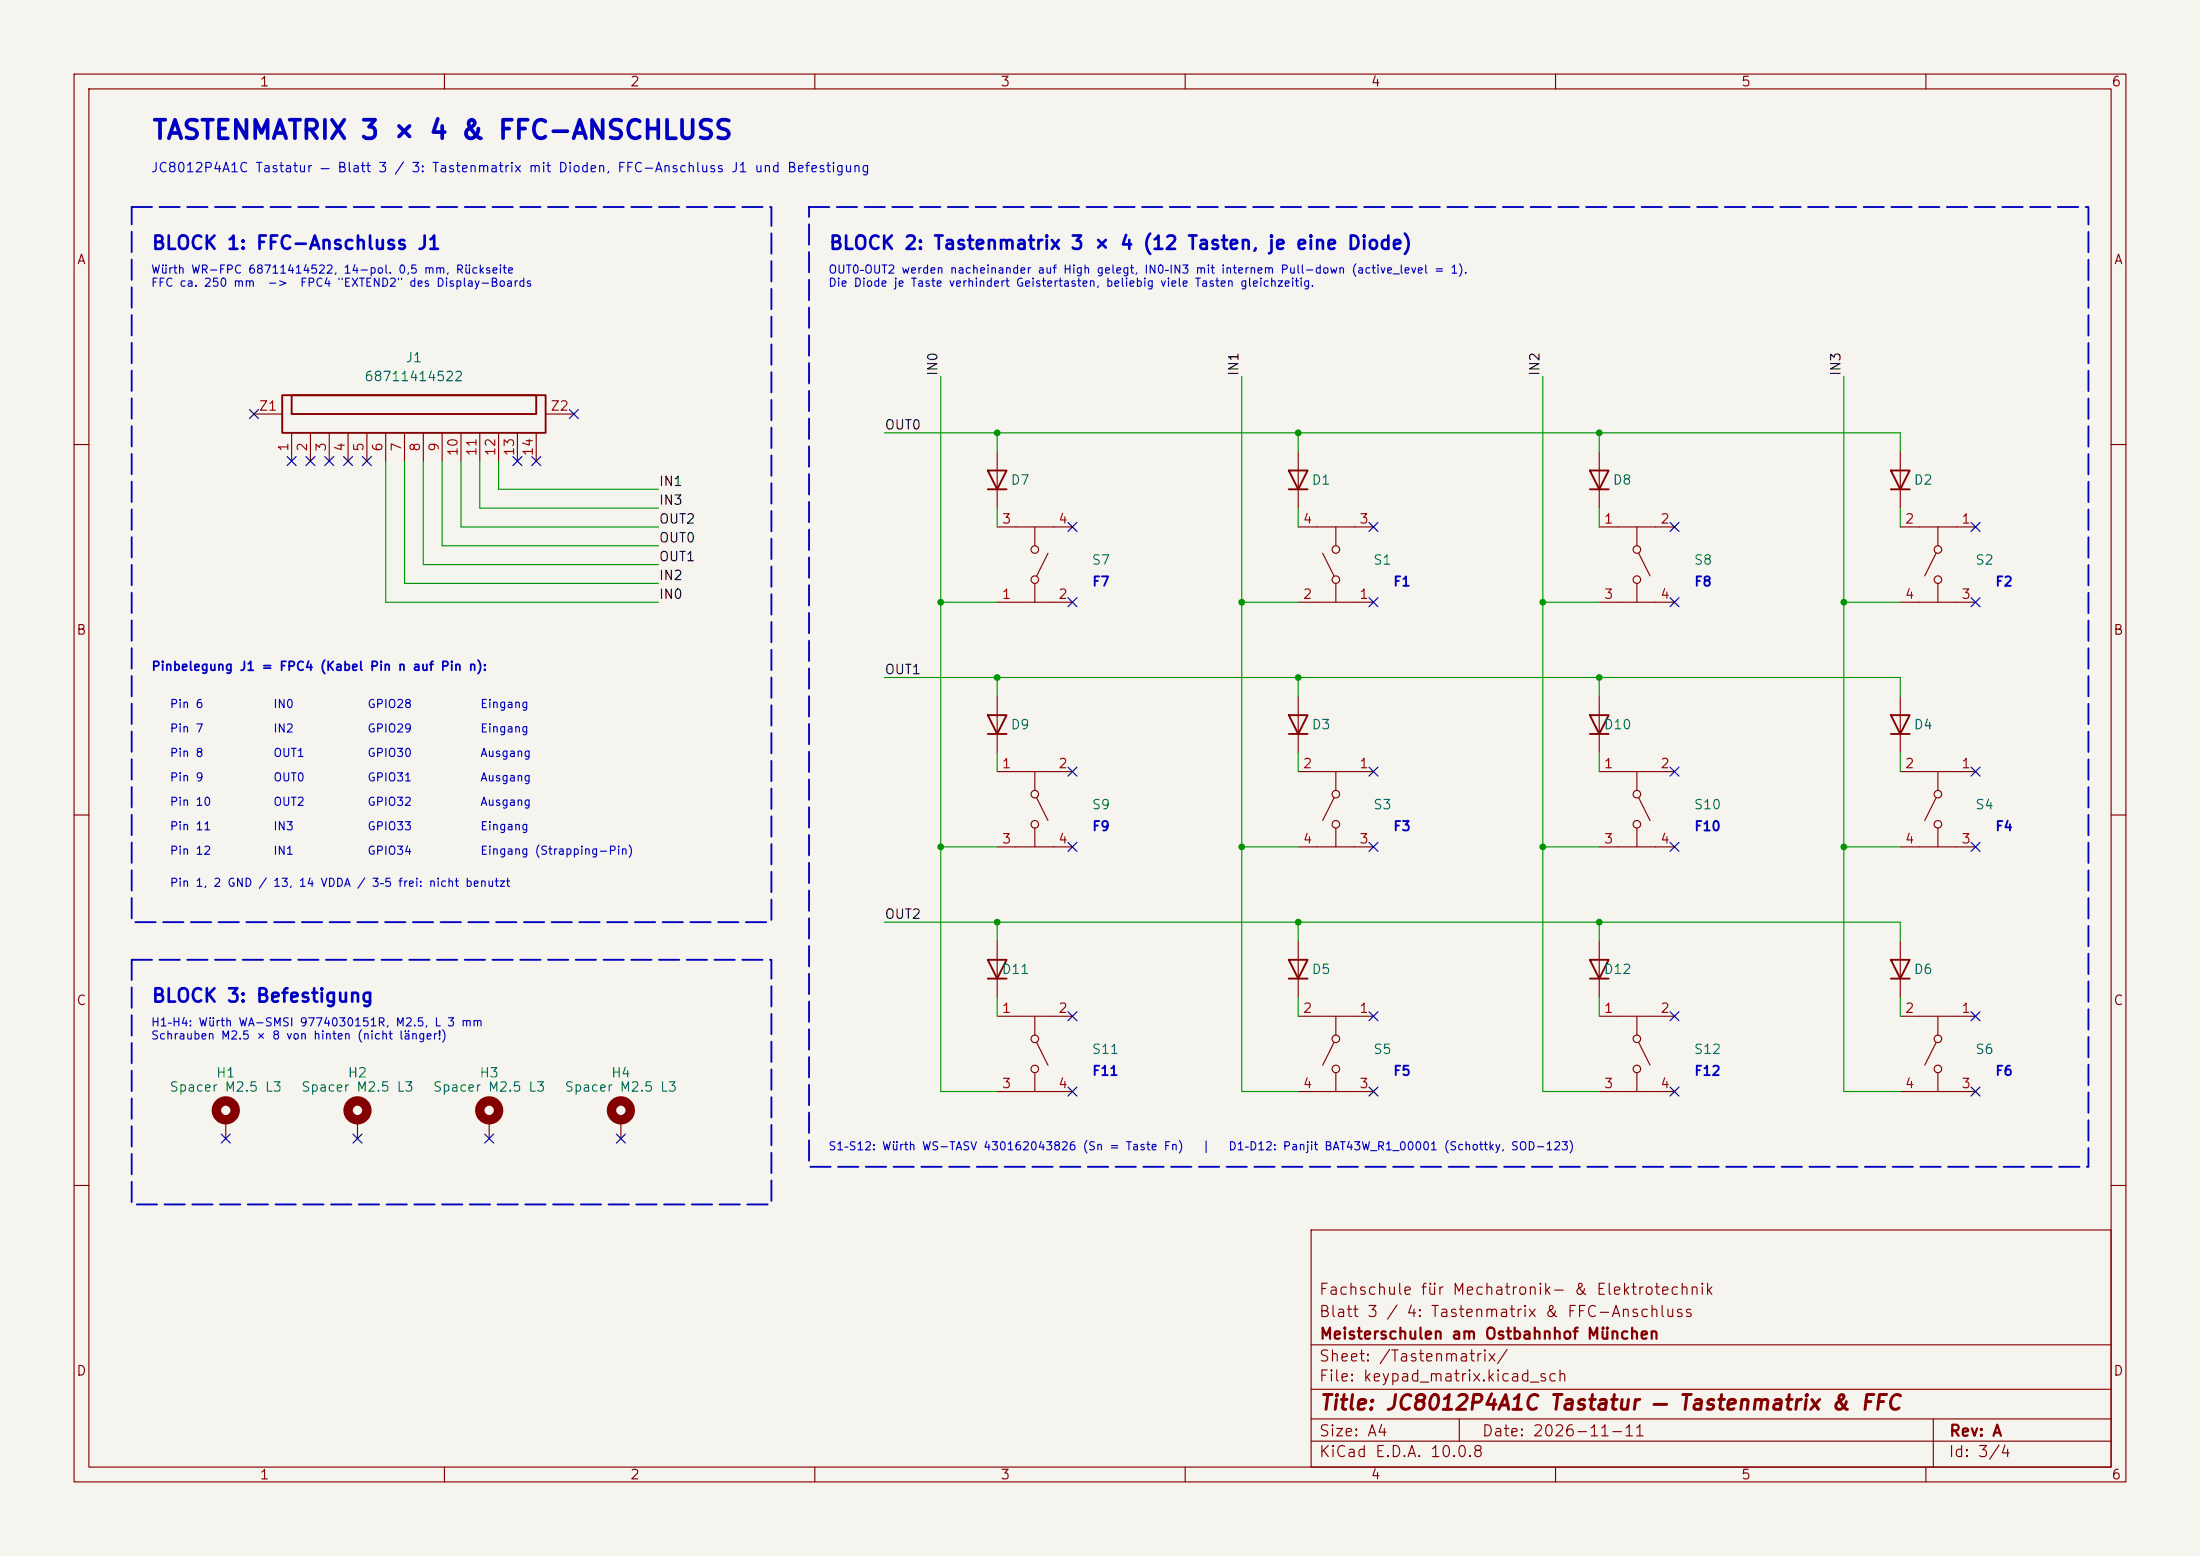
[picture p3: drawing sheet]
<svg xmlns="http://www.w3.org/2000/svg" width="297mm" height="210mm" viewBox="0 0 297 210" stroke-linecap="round" stroke-linejoin="round" font-family="sans-serif">
<path d="M0 0h297v210h-297z" fill="#f5f4ef" stroke="#f5f4ef" stroke-width=".14"/>
<g fill="none" stroke="#840000" stroke-width=".15">
<path d="M10 10h277v190h-277zM12 12h273v186h-273zM60 10v2M110 10v2M160 10v2M210 10v2M260 10v2M34.3 55.9h3.8M39.4 58.4v3.8M41.9 58.4v3.8M44.4 58.4v3.8M47 58.4v3.8"/>
<path d="M49.5 58.4v3.8M52.1 58.4v3.8M54.6 58.4v3.8M57.1 58.4v3.8M59.7 58.4v3.8M62.2 58.4v3.8M64.8 58.4v3.8M67.3 58.4v3.8M69.8 58.4v3.8M72.4 58.4v3.8M73.7 55.9h3.8M10 60h2"/>
<path d="M134.6 71.1h10.2M134.6 61v7.6M139.7 71.1v2.6M139.7 78.7v2.6M141.5 74.7l-1.5 3M175.3 71.1h10.1M175.3 61v7.6M178.6 74.7l1.5 3M180.3 71.1v2.6M180.3 78.7v2.6M215.9 61v7.6M215.9 71.1h10.2"/>
<path d="M221 71.1v2.6M221 78.7v2.6M221.2 74.7l1.6 3M256.5 61v7.6M256.5 71.1h10.2M261.4 74.7l-1.6 3M261.6 71.1v2.6M261.6 78.7v2.6M285 60h2M134.6 81.3h10.2M134.6 94v7.6M175.3 81.3h10.1"/>
<path d="M175.3 94v7.6M215.9 94v7.6M215.9 81.3h10.2M256.5 94v7.6M256.5 81.3h10.2M10 110h2M134.6 104.1h10.2M134.6 114.3h10.2M139.7 104.1v2.6M139.7 111.8v2.5M140 107.7l1.5 3M175.3 104.1h10.1"/>
<path d="M175.3 114.3h10.1M180.1 107.7l-1.5 3M180.3 104.1v2.6M180.3 111.8v2.5M215.9 104.1h10.2M215.9 114.3h10.2M221 104.1v2.6M221 111.8v2.5M221.2 107.7l1.6 3M256.5 104.1h10.2M256.5 114.3h10.2M261.4 107.7l-1.6 3"/>
<path d="M261.6 104.1v2.6M261.6 111.8v2.5M285 110h2M134.6 137.2h10.2M134.6 127v7.6M139.7 137.2v2.5M175.3 137.2h10.1M175.3 127v7.6M180.3 137.2v2.5M215.9 127v7.6M215.9 137.2h10.2M221 137.2v2.5"/>
<path d="M256.5 127v7.6M256.5 137.2h10.2M261.6 137.2v2.5M30.5 151.1v2.6M48.3 151.1v2.6M66 151.1v2.6M83.8 151.1v2.6M134.6 147.3h10.2M139.7 144.8v2.5M140 140.7l1.5 3.1M175.3 147.3h10.1M180.1 140.7l-1.5 3.1"/>
<path d="M180.3 144.8v2.5M215.9 147.3h10.2M221 144.8v2.5M221.2 140.7l1.6 3.1M256.5 147.3h10.2M261.4 140.7l-1.6 3.1M261.6 144.8v2.5M10 160h2M177 166h108v32h-108zM285 160h2M60 198v2M110 198v2"/>
<path d="M160 198v2M177 194.5h108M177 191.5h108M177 187.5h108M177 181.5h108M197 191.5v3M210 198v2M260 198v2M261 191.5v6.5"/>
<circle cx="139.7" cy="78.2" r=".51"/>
<circle cx="139.7" cy="74.2" r=".51"/>
<circle cx="180.3" cy="78.2" r=".51"/>
<circle cx="180.3" cy="74.2" r=".51"/>
<circle cx="221" cy="74.2" r=".51"/>
<circle cx="221" cy="78.2" r=".51"/>
<circle cx="261.6" cy="74.2" r=".51"/>
<circle cx="261.6" cy="78.2" r=".51"/>
<circle cx="139.7" cy="107.2" r=".51"/>
<circle cx="139.7" cy="111.3" r=".51"/>
<circle cx="180.3" cy="111.3" r=".51"/>
<circle cx="180.3" cy="107.2" r=".51"/>
<circle cx="221" cy="107.2" r=".51"/>
<circle cx="221" cy="111.3" r=".51"/>
<circle cx="261.6" cy="111.3" r=".51"/>
<circle cx="261.6" cy="107.2" r=".51"/>
<circle cx="139.7" cy="140.2" r=".51"/>
<circle cx="139.7" cy="144.3" r=".51"/>
<circle cx="180.3" cy="140.2" r=".51"/>
<circle cx="180.3" cy="144.3" r=".51"/>
<circle cx="221" cy="144.3" r=".51"/>
<circle cx="221" cy="140.2" r=".51"/>
<circle cx="261.6" cy="144.3" r=".51"/>
<circle cx="261.6" cy="140.2" r=".51"/>
</g>
<g fill="none" stroke="#840000" stroke-width=".25">
<path d="M38.1 53.3h35.6v5.1h-35.6zM39.4 53.3h33v2.6h-33zM133.3 63.5h2.6l-1.3 2.5zM133.3 66h2.6M174 63.5h2.5l-1.2 2.5zM174 66h2.5M214.6 63.5h2.6l-1.3 2.5zM214.6 66h2.6M255.3 63.5h2.5l-1.3 2.5zM255.3 66h2.5M133.3 96.5h2.6l-1.3 2.6zM133.3 99.1h2.6"/>
<path d="M174 96.5h2.5l-1.2 2.6zM174 99.1h2.5M214.6 96.5h2.6l-1.3 2.6zM214.6 99.1h2.6M255.3 96.5h2.5l-1.3 2.6zM255.3 99.1h2.5M133.3 129.5h2.6l-1.3 2.6zM133.3 132.1h2.6M174 129.5h2.5l-1.2 2.6zM174 132.1h2.5M214.6 129.5h2.6l-1.3 2.6zM214.6 132.1h2.6"/>
<path d="M255.3 129.5h2.5l-1.3 2.6zM255.3 132.1h2.5"/>
</g>
<g fill="none" stroke="#840000" stroke-width="1.3">
<circle cx="30.5" cy="149.9" r="1.27"/>
<circle cx="48.3" cy="149.9" r="1.27"/>
<circle cx="66" cy="149.9" r="1.27"/>
<circle cx="83.8" cy="149.9" r="1.27"/>
</g>
<g fill="none" stroke="#009600" stroke-width=".15">
<path d="M119.4 58.4h137.1v2.6M127 50.8v96.5h7.6M134.6 58.4v2.6M167.6 50.8v96.5h7.7M175.3 58.4v2.6M208.3 50.8v96.5h7.6M215.9 58.4v2.6M248.9 50.8v96.5h7.6M52.1 62.2v19.1h36.8M54.6 62.2v16.5h34.3M57.1 62.2v14h31.8M59.7 62.2v11.5h29.2"/>
<path d="M62.2 62.2v8.9h26.7M64.8 62.2v6.4h24.1M67.3 62.2v3.8h21.6M134.6 68.6v2.5M175.3 68.6v2.5M215.9 68.6v2.5M256.5 68.6v2.5M119.4 91.4h137.1v2.6M127 81.3h7.6M134.6 91.4v2.6M167.6 81.3h7.7M175.3 91.4v2.6"/>
<path d="M208.3 81.3h7.6M215.9 91.4v2.6M248.9 81.3h7.6M127 114.3h7.6M134.6 101.6v2.5M167.6 114.3h7.7M175.3 101.6v2.5M208.3 114.3h7.6M215.9 101.6v2.5M248.9 114.3h7.6M256.5 101.6v2.5M119.4 124.5h137.1v2.5"/>
<path d="M134.6 124.5v2.5M134.6 134.6v2.6M175.3 124.5v2.5M175.3 134.6v2.6M215.9 124.5v2.5M215.9 134.6v2.6M256.5 134.6v2.6"/>
</g>
<g fill="none" stroke="#000084" stroke-width=".15">
<path d="M33.7 55.3l1.2 1.2M34.9 55.3l-1.2 1.2M76.9 55.3l1.2 1.2M78.1 55.3l-1.2 1.2M38.8 61.6l1.2 1.2M40 61.6l-1.2 1.2M41.3 61.6l1.2 1.2M42.5 61.6l-1.2 1.2M43.8 61.6l1.3 1.2M45.1 61.6l-1.3 1.2M46.4 61.6l1.2 1.2M47.6 61.6l-1.2 1.2"/>
<path d="M48.9 61.6l1.2 1.2M50.1 61.6l-1.2 1.2M69.2 61.6l1.3 1.2M70.5 61.6l-1.3 1.2M71.8 61.6l1.2 1.2M73 61.6l-1.2 1.2M144.2 70.5l1.2 1.2M145.4 70.5l-1.2 1.2M184.8 70.5l1.2 1.2M186 70.5l-1.2 1.2M225.5 70.5l1.2 1.2M226.7 70.5l-1.2 1.2"/>
<path d="M266.1 70.5l1.2 1.2M267.3 70.5l-1.2 1.2M144.2 80.7l1.2 1.2M145.4 80.7l-1.2 1.2M184.8 80.7l1.2 1.2M186 80.7l-1.2 1.2M225.5 80.7l1.2 1.2M226.7 80.7l-1.2 1.2M266.1 80.7l1.2 1.2M267.3 80.7l-1.2 1.2M144.2 103.5l1.2 1.2M144.2 113.7l1.2 1.2"/>
<path d="M145.4 103.5l-1.2 1.2M145.4 113.7l-1.2 1.2M184.8 103.5l1.2 1.2M184.8 113.7l1.2 1.2M186 103.5l-1.2 1.2M186 113.7l-1.2 1.2M225.5 113.7l1.2 1.2M225.5 103.5l1.2 1.2M226.7 113.7l-1.2 1.2M226.7 103.5l-1.2 1.2M266.1 113.7l1.2 1.2M266.1 103.5l1.2 1.2"/>
<path d="M267.3 113.7l-1.2 1.2M267.3 103.5l-1.2 1.2M144.2 136.6l1.2 1.2M145.4 136.6l-1.2 1.2M184.8 136.6l1.2 1.2M186 136.6l-1.2 1.2M225.5 136.6l1.2 1.2M226.7 136.6l-1.2 1.2M266.1 136.6l1.2 1.2M267.3 136.6l-1.2 1.2M29.9 153.1l1.2 1.2M31.1 153.1l-1.2 1.2"/>
<path d="M47.7 153.1l1.2 1.2M48.9 153.1l-1.2 1.2M65.4 153.1l1.2 1.2M66.6 153.1l-1.2 1.2M83.2 153.1l1.2 1.2M84.4 153.1l-1.2 1.2M144.2 146.7l1.2 1.2M145.4 146.7l-1.2 1.2M184.8 146.7l1.2 1.2M186 146.7l-1.2 1.2M225.5 146.7l1.2 1.2M226.7 146.7l-1.2 1.2"/>
<path d="M266.1 146.7l1.2 1.2M267.3 146.7l-1.2 1.2"/>
</g>
<path d="M17.8 27.9h86.3v96.6h-86.3zM109.2 27.9h172.7v129.6h-172.7zM17.8 129.5h86.3v33.1h-86.3z" fill="none" stroke="#0000c2" stroke-width=".25" stroke-dasharray="2.7 1"/>
<g fill="#009600">
<circle cx="127" cy="114.3" r=".46"/>
<circle cx="134.6" cy="124.5" r=".46"/>
<circle cx="167.6" cy="81.3" r=".46"/>
<circle cx="167.6" cy="114.3" r=".46"/>
<circle cx="208.3" cy="81.3" r=".46"/>
<circle cx="248.9" cy="114.3" r=".46"/>
<circle cx="248.9" cy="81.3" r=".46"/>
<circle cx="134.6" cy="58.4" r=".46"/>
<circle cx="215.9" cy="58.4" r=".46"/>
<circle cx="175.3" cy="91.4" r=".46"/>
<circle cx="215.9" cy="91.4" r=".46"/>
<circle cx="175.3" cy="58.4" r=".46"/>
<circle cx="127" cy="81.3" r=".46"/>
<circle cx="134.6" cy="91.4" r=".46"/>
<circle cx="208.3" cy="114.3" r=".46"/>
<circle cx="215.9" cy="124.5" r=".46"/>
<circle cx="175.3" cy="124.5" r=".46"/>
</g>
<text font-size="2.5" fill="#0000c2" x="20.4" y="19.4">TASTENMATRIX 3 × 4 &amp; FFC-ANSCHLUSS</text>
<text font-size="2" fill="#840000" x="178" y="190.8">Title: JC8012P4A1C Tastatur — Tastenmatrix &amp; FFC</text>
<g font-size="1.8" fill="#0000c2">
<text x="20.4" y="34.1">BLOCK 1: FFC-Anschluss J1</text>
<text x="111.8" y="34.1">BLOCK 2: Tastenmatrix 3 × 4 (12 Tasten, je eine Diode)</text>
<text x="20.4" y="135.7">BLOCK 3: Befestigung</text>
</g>
<g font-size="1.5" fill="#840000">
<text x="178" y="178.1">Blatt 3 / 4: Tastenmatrix &amp; FFC-Anschluss</text>
<text x="178" y="175.1">Fachschule für Mechatronik- &amp; Elektrotechnik</text>
<text x="178" y="184.1">Sheet: /Tastenmatrix/</text>
<text x="178" y="181.1">Meisterschulen am Ostbahnhof München</text>
<text x="178" y="186.8">File: keypad_matrix.kicad_sch</text>
<text x="178" y="197">KiCad E.D.A. 10.0.8</text>
<text x="178" y="194.2">Size: A4</text>
<text x="200" y="194.2">Date: 2026-11-11</text>
<text x="263" y="197">Id: 3/4</text>
<text x="263" y="194.2">Rev: A</text>
</g>
<g font-size="1.3" fill="#840000">
<text x="35" y="12">1</text>
<text x="85" y="12">2</text>
<text x="135" y="12">3</text>
<text x="185" y="12">4</text>
<text x="235" y="12">5</text>
<text x="285" y="12">6</text>
<text x="10.3" y="36">A</text>
<text x="285.3" y="36">A</text>
<text x="10.2" y="86">B</text>
<text x="285.2" y="86">B</text>
<text x="10.2" y="136">C</text>
<text x="285.2" y="136">C</text>
<text x="10.2" y="186">D</text>
<text x="285.2" y="186">D</text>
<text x="35" y="200">1</text>
<text x="85" y="200">2</text>
<text x="135" y="200">3</text>
<text x="185" y="200">4</text>
<text x="235" y="200">5</text>
<text x="285" y="200">6</text>
</g>
<g font-size="1.3" fill="#0000c2">
<text x="20.3" y="23.6">JC8012P4A1C Tastatur — Blatt 3 / 3: Tastenmatrix mit Dioden, FFC-Anschluss J1 und Befestigung</text>
<text x="147.4" y="79.4">F7</text>
<text x="188" y="79.4">F1</text>
<text x="228.6" y="79.4">F8</text>
<text x="269.3" y="79.4">F2</text>
<text x="147.4" y="112.5">F9</text>
<text x="188" y="112.5">F3</text>
<text x="228.6" y="112.5">F10</text>
<text x="269.3" y="112.5">F4</text>
<text x="147.4" y="145.5">F11</text>
<text x="188" y="145.5">F5</text>
<text x="228.6" y="145.5">F12</text>
<text x="269.3" y="145.5">F6</text>
</g>
<g font-size="1.3" fill="#006464">
<text x="49.1" y="51.8">68711414522</text>
<text x="54.7" y="49.2">J1</text>
<text x="136.4" y="65.7">D7</text>
<text x="177" y="65.7">D1</text>
<text x="217.6" y="65.7">D8</text>
<text x="258.3" y="65.7">D2</text>
<text x="147.3" y="76.5">S7</text>
<text x="185.3" y="76.5">S1</text>
<text x="228.6" y="76.5">S8</text>
<text x="266.6" y="76.5">S2</text>
<text x="136.4" y="98.8">D9</text>
<text x="177" y="98.8">D3</text>
<text x="216.4" y="98.8">D10</text>
<text x="258.3" y="98.8">D4</text>
<text x="147.3" y="109.5">S9</text>
<text x="185.3" y="109.5">S3</text>
<text x="228.6" y="109.5">S10</text>
<text x="266.6" y="109.5">S4</text>
<text x="135.1" y="131.8">D11</text>
<text x="177" y="131.8">D5</text>
<text x="216.4" y="131.8">D12</text>
<text x="258.3" y="131.8">D6</text>
<text x="147.3" y="142.6">S11</text>
<text x="185.3" y="142.6">S5</text>
<text x="228.6" y="142.6">S12</text>
<text x="266.6" y="142.6">S6</text>
<text x="22.8" y="147.7">Spacer M2.5 L3</text>
<text x="29.1" y="145.7">H1</text>
<text x="40.6" y="147.7">Spacer M2.5 L3</text>
<text x="46.9" y="145.7">H2</text>
<text x="58.4" y="147.7">Spacer M2.5 L3</text>
<text x="64.6" y="145.7">H3</text>
<text x="76.1" y="147.7">Spacer M2.5 L3</text>
<text x="82.4" y="145.7">H4</text>
</g>
<g font-size="1.3" fill="#0f0f0f">
<text x="126.9" y="50.8" transform="rotate(-90 126.9 50.8)">IN0</text>
<text x="167.5" y="50.8" transform="rotate(-90 167.5 50.8)">IN1</text>
<text x="208.2" y="50.8" transform="rotate(-90 208.2 50.8)">IN2</text>
<text x="248.8" y="50.8" transform="rotate(-90 248.8 50.8)">IN3</text>
<text x="119.4" y="58.3">OUT0</text>
<text x="88.9" y="65.9">IN1</text>
<text x="88.9" y="71">OUT2</text>
<text x="88.9" y="68.5">IN3</text>
<text x="88.9" y="76.1">OUT1</text>
<text x="88.9" y="73.5">OUT0</text>
<text x="88.9" y="81.2">IN0</text>
<text x="88.9" y="78.6">IN2</text>
<text x="119.4" y="91.3">OUT1</text>
<text x="119.4" y="124.3">OUT2</text>
</g>
<g font-size="1.3" fill="#a90000">
<text x="34.9" y="55.7">Z1</text>
<text x="74.2" y="55.7">Z2</text>
<text x="39.2" y="61.1" transform="rotate(-90 39.2 61.1)">1</text>
<text x="41.8" y="61.1" transform="rotate(-90 41.8 61.1)">2</text>
<text x="44.3" y="61.1" transform="rotate(-90 44.3 61.1)">3</text>
<text x="46.9" y="61.1" transform="rotate(-90 46.9 61.1)">4</text>
<text x="49.4" y="61.1" transform="rotate(-90 49.4 61.1)">5</text>
<text x="51.9" y="61.1" transform="rotate(-90 51.9 61.1)">6</text>
<text x="54.5" y="61.1" transform="rotate(-90 54.5 61.1)">7</text>
<text x="57" y="61.1" transform="rotate(-90 57 61.1)">8</text>
<text x="59.6" y="61.1" transform="rotate(-90 59.6 61.1)">9</text>
<text x="62.1" y="61.7" transform="rotate(-90 62.1 61.7)">10</text>
<text x="64.6" y="61.7" transform="rotate(-90 64.6 61.7)">11</text>
<text x="67.2" y="61.7" transform="rotate(-90 67.2 61.7)">12</text>
<text x="69.7" y="61.7" transform="rotate(-90 69.7 61.7)">13</text>
<text x="72.3" y="61.7" transform="rotate(-90 72.3 61.7)">14</text>
<text x="135.2" y="71">3</text>
<text x="142.8" y="71">4</text>
<text x="175.8" y="71">4</text>
<text x="183.4" y="71">3</text>
<text x="216.4" y="71">1</text>
<text x="224.1" y="71">2</text>
<text x="257.1" y="71">2</text>
<text x="264.7" y="71">1</text>
<text x="135.2" y="81.1">1</text>
<text x="142.8" y="81.1">2</text>
<text x="175.8" y="81.1">2</text>
<text x="183.4" y="81.1">1</text>
<text x="216.4" y="81.1">3</text>
<text x="224.1" y="81.1">4</text>
<text x="257.1" y="81.1">4</text>
<text x="264.7" y="81.1">3</text>
<text x="135.2" y="104">1</text>
<text x="142.8" y="104">2</text>
<text x="175.8" y="104">2</text>
<text x="183.4" y="104">1</text>
<text x="216.4" y="104">1</text>
<text x="224.1" y="104">2</text>
<text x="257.1" y="104">2</text>
<text x="264.7" y="104">1</text>
<text x="135.2" y="114.2">3</text>
<text x="142.8" y="114.2">4</text>
<text x="175.8" y="114.2">4</text>
<text x="183.4" y="114.2">3</text>
<text x="216.4" y="114.2">3</text>
<text x="224.1" y="114.2">4</text>
<text x="257.1" y="114.2">4</text>
<text x="264.7" y="114.2">3</text>
<text x="135.2" y="137">1</text>
<text x="142.8" y="137">2</text>
<text x="175.8" y="137">2</text>
<text x="183.4" y="137">1</text>
<text x="216.4" y="137">1</text>
<text x="224.1" y="137">2</text>
<text x="257.1" y="137">2</text>
<text x="264.7" y="137">1</text>
<text x="135.2" y="147.2">3</text>
<text x="142.8" y="147.2">4</text>
<text x="175.8" y="147.2">4</text>
<text x="183.4" y="147.2">3</text>
<text x="216.4" y="147.2">3</text>
<text x="224.1" y="147.2">4</text>
<text x="257.1" y="147.2">4</text>
<text x="264.7" y="147.2">3</text>
</g>
<text font-size="1.2" fill="#0000c2" x="20.4" y="90.8">Pinbelegung J1 = FPC4 (Kabel Pin n auf Pin n):</text>
<g font-size="1.1" fill="#0000c2">
<text x="20.3" y="37.2">Würth WR-FPC 68711414522, 14-pol. 0,5 mm, Rückseite</text>
<text x="20.3" y="39">FFC ca. 250 mm</text>
<text x="36" y="39">-&gt;</text>
<text x="40.4" y="39">FPC4 &quot;EXTEND2&quot; des Display-Boards</text>
<text x="111.8" y="37.2">OUT0–OUT2 werden nacheinander auf High gelegt, IN0–IN3 mit internem Pull-down (active_level = 1).</text>
<text x="111.8" y="39">Die Diode je Taste verhindert Geistertasten, beliebig viele Tasten gleichzeitig.</text>
<text x="22.9" y="95.8">Pin 6</text>
<text x="36.8" y="95.8">IN0</text>
<text x="49.5" y="95.8">GPIO28</text>
<text x="64.8" y="95.8">Eingang</text>
<text x="22.9" y="99.1">Pin 7</text>
<text x="36.8" y="99.1">IN2</text>
<text x="49.5" y="99.1">GPIO29</text>
<text x="64.8" y="99.1">Eingang</text>
<text x="22.9" y="105.7">Pin 9</text>
<text x="22.9" y="102.4">Pin 8</text>
<text x="36.8" y="102.4">OUT1</text>
<text x="36.8" y="105.7">OUT0</text>
<text x="49.5" y="102.4">GPIO30</text>
<text x="49.5" y="105.7">GPIO31</text>
<text x="64.8" y="102.4">Ausgang</text>
<text x="64.8" y="105.7">Ausgang</text>
<text x="22.9" y="112.3">Pin 11</text>
<text x="22.9" y="109">Pin 10</text>
<text x="36.8" y="112.3">IN3</text>
<text x="36.8" y="109">OUT2</text>
<text x="49.5" y="109">GPIO32</text>
<text x="49.5" y="112.3">GPIO33</text>
<text x="64.8" y="109">Ausgang</text>
<text x="64.8" y="112.3">Eingang</text>
<text x="22.9" y="120">Pin 1, 2 GND / 13, 14 VDDA / 3–5 frei: nicht benutzt</text>
<text x="22.9" y="115.6">Pin 12</text>
<text x="36.8" y="115.6">IN1</text>
<text x="49.5" y="115.6">GPIO34</text>
<text x="64.8" y="115.6">Eingang (Strapping-Pin)</text>
<text x="20.3" y="138.8">H1–H4: Würth WA-SMSI 9774030151R, M2.5, L 3 mm</text>
<text x="20.3" y="140.6">Schrauben M2.5 × 8 von hinten (nicht länger!)</text>
<text x="111.8" y="155.5">S1–S12: Würth WS-TASV 430162043826 (Sn = Taste Fn)</text>
<text x="162.2" y="155.5">|</text>
<text x="165.8" y="155.5">D1–D12: Panjit BAT43W_R1_00001 (Schottky, SOD-123)</text>
</g>
</svg>
